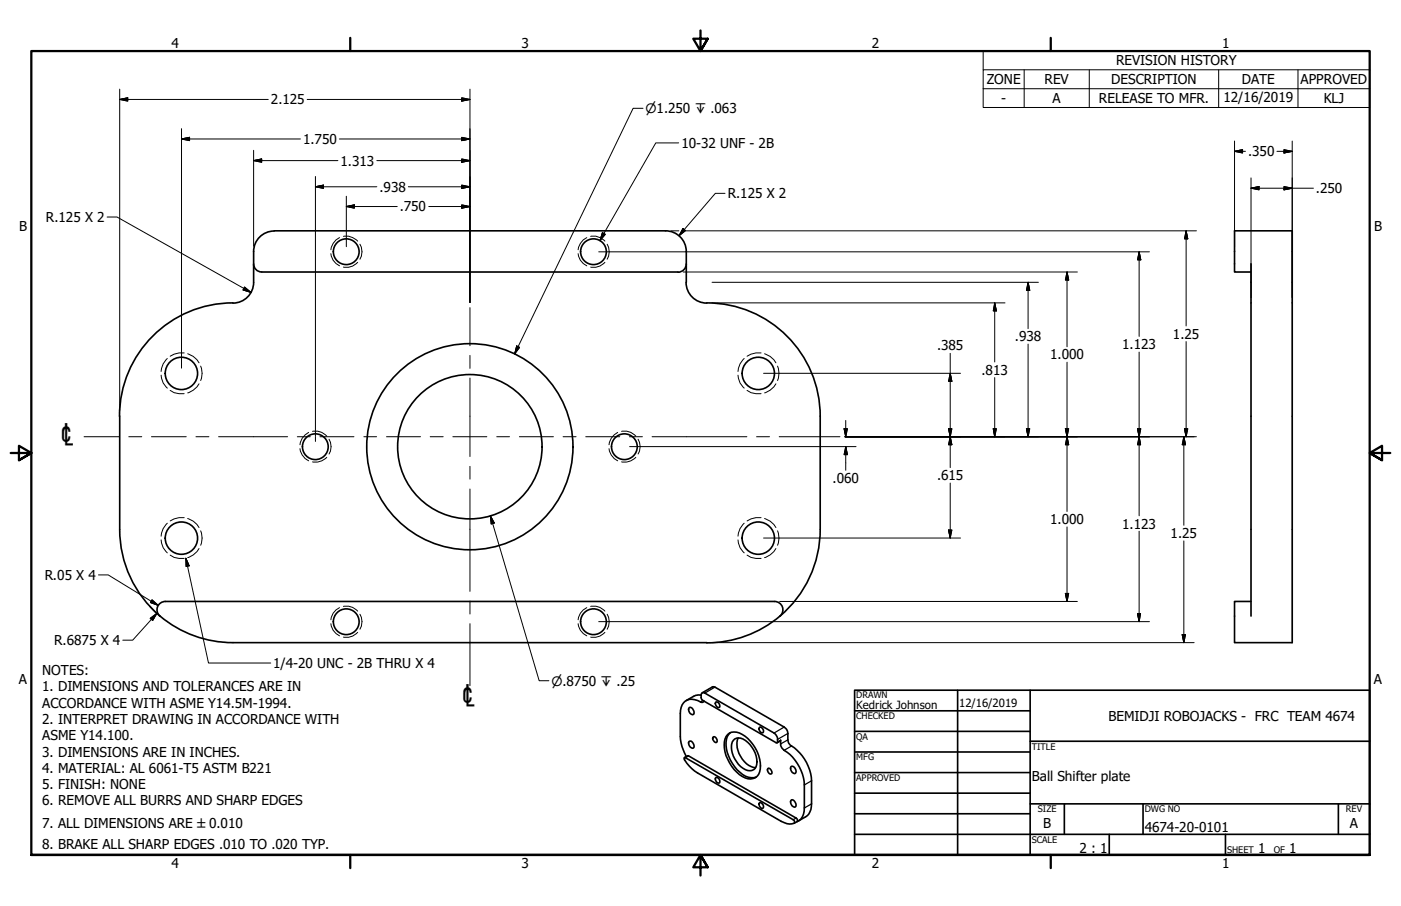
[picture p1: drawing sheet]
<svg xmlns="http://www.w3.org/2000/svg" width="432mm" height="279mm" viewBox="0 0 432 279" stroke-linecap="round" stroke-linejoin="round" font-family="sans-serif">
<!-- layer: Visible (ANSI) -->
<g fill="none" stroke="#000" stroke-width=".51">
<path d="M78.2 77.5v9.6a6.4 6.4 0 0 1-6.4 6.4M84.5 71.2a6.3 6.3 0 0 0-6.3 6.4M84.5 71.2h120.7M205.1 71.2a6.4 6.4 0 0 1 6.4 6.4M211.5 77.5v9.6M71.8 93.4a35 35 0 0 0-35 35M78.2 81.4a2.51 2.51 0 0 0 2.5 2.5h128.3a2.45 2.45 0 0 0 2.5-2.5M211.5 87.1a6.4 6.4 0 0 0 6.3 6.4M217.8 93.4a35 35 0 0 1 35 34.9v35a35 35 0 0 1-35 34.9M385.6 83.9h-5.1v-12.7h17.8v127h-17.8v-12.7h5.1M385.6 81.3v108.7M36.9 128.3v35a34.9 34.9 0 0 0 34.9 34.9h146.1"/>
<path d="M49.3 190a2.57 2.57 0 0 1-.8-2.8 2.57 2.57 0 0 1 2.5-1.7h187.7a2.57 2.57 0 0 1 2.4 1.7 2.57 2.57 0 0 1-.7 2.8M212.5 218.2a1.46 1.46 0 0 1 1.2 2.1 1.43 1.43 0 0 1-1.2-2.1zM216.1 214.4a5.5 5.5 0 0 0-4.6 1.6M216.3 213.7h.9l21.4 12.4a2.35 2.35 0 0 1 .9 3l-23-13.1a1.79 1.79 0 0 1-.2-2.3zM216.4 213.7l3.2-1.9 .7 .1 21.4 12.3 .7 .7a4.5 4.5 0 0 1 .4 3.3l.5 1.2a14.6 14.6 0 0 1 6.8 11.4v7.1a4.5 4.5 0 0 1-1.8 4l-2.2 1.3M217 216.2a.68 .68 0 0 1-1.1 .3 4 4 0 0 0-5.2 .2 5.1 5.1 0 0 0-1 3.3v8.2l.5 2 1.3 3.1M220.5 216.6a1.02 1.02 0 0 1 1.1 .4 1.02 1.02 0 0 1 0 1.2 1.25 1.25 0 0 1-1.1-1.6zM210.9 233.7h.4l33.2 19.1 .4 .4v.5a4 4 0 0 1-4.1-.4l-26.7-15.5-2.4-2.4-.8-1.3zM210.9 233.6l1.3-.5 33.2 19.2 .3 .4v.7M212.3 228.8l.2-.2a1.4 1.4 0 0 1 1.2 2.1 1.43 1.43 0 0 1-1.4-1.9zM219.7 227.4l.3-.2a1.15 1.15 0 0 1 .8 1.8l-.6-.2a1.26 1.26 0 0 1-.5-1.4zM220.7 239.7h.3a1.15 1.15 0 0 1 .6 1.8 1.14 1.14 0 0 1-.9-1.8z"/>
<path d="M224.3 226.5a4 4 0 0 1 5.4 .6 11.4 11.4 0 0 1 4.4 11 3.3 3.3 0 0 1-5.3 1.4 11.8 11.8 0 0 1-5.3-11.6zM225.1 225.9a5.5 5.5 0 0 0-.9 6.2 11.8 11.8 0 0 0 6.5 7.6l1.6 .1 .7-.2M226 228.3a2.65 2.65 0 0 1 3.7 0 7.8 7.8 0 0 1 3.3 8.1 2.46 2.46 0 0 1-4 .5 7.8 7.8 0 0 1-3.3-8zM227.5 227.6a7.5 7.5 0 0 0 4.7 9.1h.7M234 224.4a1 1 0 0 1 1.1 .4 1 1 0 0 1 0 1.2 1.25 1.25 0 0 1-1.1-1.6zM236.8 236.9a1.37 1.37 0 0 1 1.1 1.7 1.05 1.05 0 0 1-1.2-.5 1.05 1.05 0 0 1 .1-1.2zM239.5 229l1.1-.7a3.1 3.1 0 0 0 2 3.7 13.8 13.8 0 0 1 5.3 10.1v7.1a4.1 4.1 0 0 1-2.2 4.2M243.9 236.3a1.43 1.43 0 0 1 1.2 2.2 1.43 1.43 0 0 1-1.2-2.2zM234 247.6a1.05 1.05 0 0 1 1.1 .5 1.05 1.05 0 0 1 0 1.2 1.27 1.27 0 0 1-1.1-1.7zM243.9 246.7a1.46 1.46 0 0 1 1.2 2.2 1.43 1.43 0 0 1-1.2-2.2zM245.7 253.4l-.9 .5"/>
<circle cx="106.7" cy="77.6" r="4"/>
<circle cx="182.9" cy="77.6" r="4"/>
<circle cx="55.9" cy="115.2" r="5"/>
<circle cx="233.7" cy="115.2" r="5"/>
<circle cx="97.2" cy="137.8" r="4"/>
<circle cx="144.8" cy="137.8" r="31.8"/>
<circle cx="144.8" cy="137.8" r="22.3"/>
<circle cx="192.4" cy="137.8" r="4"/>
<circle cx="55.9" cy="166" r="5"/>
<circle cx="233.7" cy="166" r="5"/>
<circle cx="106.7" cy="191.7" r="4"/>
<circle cx="182.9" cy="191.7" r="4"/>
</g>
<!-- layer: Hidden Narrow (ANSI) -->
<g fill="none" stroke="#000" stroke-width=".31">
<path d="M102 78.2a4.6 4.6 0 0 0 2.6 3.8M104.6 73.3a4.8 4.8 0 0 0-2.6 3.7M105.9 72.9a4.5 4.5 0 0 1 4.3 1.5M110.9 75.3a4.5 4.5 0 0 1 0 4.6M178.2 78.2a4.6 4.6 0 0 0 2.6 3.8M180.8 73.3a4.8 4.8 0 0 0-2.6 3.7M182.1 72.9a4.5 4.5 0 0 1 4.3 1.5M187.1 75.3a4.5 4.5 0 0 1 0 4.6M110.2 80.9a4.5 4.5 0 0 1-4.3 1.5M186.4 80.9a4.5 4.5 0 0 1-4.3 1.5M49.7 115.7a5.5 5.5 0 0 0 1.9 4M51.6 110.6a5.8 5.8 0 0 0-1.9 4"/>
<path d="M56.8 108.8a6.4 6.4 0 0 0-4.3 1.1M57.8 109.1a5.9 5.9 0 0 1 3.5 2.8M61.3 118.4a5.9 5.9 0 0 1-3.5 2.8M61.8 112.9a5.8 5.8 0 0 1 0 4.4M227.5 115.7a5.5 5.5 0 0 0 1.9 4M229.4 110.6a5.8 5.8 0 0 0-1.9 4M234.6 108.8a6.4 6.4 0 0 0-4.3 1.1M235.6 109.1a5.9 5.9 0 0 1 3.5 2.8M239.1 118.4a5.9 5.9 0 0 1-3.5 2.8M239.6 112.9a5.8 5.8 0 0 1 0 4.4M52.5 120.4a6.4 6.4 0 0 0 4.3 1M92.5 138.4a4.8 4.8 0 0 0 2.6 3.7"/>
<path d="M95.1 133.3a4.8 4.8 0 0 0-2.6 3.9M96.3 133a4.5 4.5 0 0 1 4.4 1.5M101.4 135.4a4.4 4.4 0 0 1 0 4.6M187.7 138.4a4.8 4.8 0 0 0 2.7 3.7M190.4 133.3a4.8 4.8 0 0 0-2.7 3.9M191.6 133a4.5 4.5 0 0 1 4.4 1.5M196.7 135.4a4.4 4.4 0 0 1 0 4.6M230.3 120.4a6.4 6.4 0 0 0 4.3 1M56.8 159.6a6.4 6.4 0 0 0-4.3 1.1M57.8 159.9a5.9 5.9 0 0 1 3.5 2.8M100.7 141a4.7 4.7 0 0 1-4.4 1.4M196 141a4.7 4.7 0 0 1-4.4 1.4"/>
<path d="M234.6 159.6a6.4 6.4 0 0 0-4.3 1.1M235.6 159.9a5.9 5.9 0 0 1 3.5 2.8M49.7 166.5a5.5 5.5 0 0 0 1.9 4M51.6 161.4a5.8 5.8 0 0 0-1.9 4M52.5 171.2a6.4 6.4 0 0 0 4.3 1M61.3 169.2a5.9 5.9 0 0 1-3.5 2.8M61.8 163.7a5.8 5.8 0 0 1 0 4.4M227.5 166.5a5.5 5.5 0 0 0 1.9 4M229.4 161.4a5.8 5.8 0 0 0-1.9 4M230.3 171.2a6.4 6.4 0 0 0 4.3 1M239.1 169.2a5.9 5.9 0 0 1-3.5 2.8M239.6 163.7a5.8 5.8 0 0 1 0 4.4"/>
<path d="M102 192.3a4.6 4.6 0 0 0 2.6 3.8M104.6 187.4a4.6 4.6 0 0 0-2.6 3.7M105.9 187a4.5 4.5 0 0 1 4.3 1.5M110.2 195a4.5 4.5 0 0 1-4.3 1.5M110.9 189.4a4.5 4.5 0 0 1 0 4.7M178.2 192.3a4.6 4.6 0 0 0 2.6 3.8M180.8 187.4a4.6 4.6 0 0 0-2.6 3.7M182.1 187a4.5 4.5 0 0 1 4.3 1.5M186.4 195a4.5 4.5 0 0 1-4.3 1.5M187.1 189.4a4.5 4.5 0 0 1 0 4.7"/>
</g>
<!-- layer: Visible Narrow (ANSI) -->
<path d="M216.7 216l-.8 .5M220.3 211.9l-3.1 1.8M212.2 233.1l-.9 .6M240.6 228.3l-1 .5M241.7 224.2l-3.1 1.9M242.8 228.2l-2.2 1.2M242.8 226.2l-3.2 1.8M244 230.1l-2.3 1.3M245.4 252.3l-.9 .5M250.1 240.8l-2.2 1.3M250.1 247.9l-2.2 1.3" fill="none" stroke="#000" stroke-width=".38"/>
<!-- layer: Border (ANSI) -->
<path d="M107.9 11.7v4M215.9 9.4v6.3l-2.2-3.8h4.4l-2.2 3.8 2.2-3.8M323.8 11.7v4M3.3 139.7h6.4l-3.9-2.2v4.4l3.9-2.2-3.9 2.2M428.5 139.7h-6.4l3.9-2.2v4.4l-3.9-2.2 3.9 2.2M9.7 263.7v-248h412.4v248h-412.4h412.4M107.9 263.7v4M218.1 267.5l-2.2-3.8 2.2 3.8h-4.4l2.2-3.8v6.3M323.8 263.7v4" fill="none" stroke="#000" stroke-width=".7"/>
<!-- layer: Title (ANSI) -->
<g fill="none" stroke="#000" stroke-width=".51">
<path d="M263.4 212.9h158.7v50.8h-158.7zM263.4 219.2h54.1M295.1 212.9v50.8M317.5 212.9v50.8M263.4 225.6h54.1M263.4 231.9h54.1M263.4 238.3h54.1M317.5 228.6h104.6M263.4 244.6h54.1M263.4 251h54.1M263.4 257.3h158.7M317.5 247.9h104.6"/>
<path d="M328 247.9v9.4M341.9 257.3v6.4M352.3 247.9v9.4M377.7 257.3v6.4M412.5 247.9v9.4"/>
</g>
<!-- layer: Centerline (ANSI) -->
<g fill="none" stroke="#000" stroke-width=".31">
<path d="M144.8 94.9v11.7M144.8 109.6v4M144.8 116.6v24.2M25.9 134.7h10.8M39.7 134.7h4M46.7 134.7h10.7M60.4 134.7h4M67.4 134.7h21.2M91.6 134.7h4M98.6 134.7h10.5M112.1 134.7h4M119.1 134.7h10.5"/>
<path d="M132.6 134.7h4M139.6 134.7h10.5M153.1 134.7h3.9M160.1 134.7h10.5M173.5 134.7h4M180.5 134.7h10.5M194 134.7h4M201 134.7h29.2M233.2 134.7h4M240.2 134.7h18.7M144.8 143.8v4M144.8 150.8v31.6"/>
<path d="M144.8 185.4v4M144.8 192.3v19.2"/>
</g>
<!-- layer: Symbol (ANSI) -->
<g fill="none" stroke="#000" stroke-width=".31">
<path d="M198.2 33.4h-3.1l-36.5 75.8M303 21.5v-5.8h119.1v5.8M303 27.4h119.1M315.7 21.5v11.6M335.7 21.5v11.6M375.6 21.5v11.6M400 21.5v11.6M422.1 21.5h-119.1v5.9M422.1 21.5v11.6h-119.1v-5.7M209.2 44.1h-7.1l-17.2 30.1M185.7 71.8l.9 .5-1.7 1.9zM159.3 106.7l.8 .4-1.5 2.1z"/>
<path d="M151.1 159.1l1.2 2.2-.9 .3zM151.1 159.1l15.1 50.8h3M57.3 172.1l1 2.4-1 .2zM57.3 172.1l7 32.4h19.1"/>
</g>
<!-- layer: Dimension (ANSI) -->
<g fill="none" stroke="#000" stroke-width=".31">
<path d="M36.9 30.7l2.5-.5v1zM36.9 30.7h45.8M36.9 27.5v99.2M55.9 39.7v73.8M94.7 30.7h50.1M142.3 30.2l2.5 .5-2.5 .5zM144.8 27.5v65.8M55.9 42.9l2.5-.5v1zM55.9 42.9h36.7M78.2 49.5l2.4-.5v1zM78.2 49.5h25.9M78.2 46.4v29.5"/>
<path d="M97.2 57.6l2.5-.5v1zM97.2 57.6h18.9M97.2 54.4v80.2M104.6 42.9h40.2M116.1 49.5h28.7M125.9 57.6h18.9M142.3 57.1l2.5 .5-2.5 .5zM142.3 49l2.5 .5-2.5 .5zM142.3 42.4l2.5 .5-2.5 .5zM223.5 59.6h-3l-11.2 13.1M380.5 46.7l2.5-.5v1zM380.5 46.7h3.4"/>
<path d="M380.5 43.5v32.4M385.6 58l2.4-.5v1zM385.6 58h19.2M385.6 54.9v36.9M393.6 46.7h4.7M395.7 57.5l2.6 .5-2.6 .5zM395.7 46.2l2.6 .5-2.6 .5zM398.3 43.5v48.3M33 66.9h3.1l41.2 23.3M106.7 63.7l2.5-.5v1zM106.7 63.7h15.7M106.7 60.5v15.6"/>
<path d="M132.1 63.7h12.7M142.3 63.2l2.5 .5-2.5 .5zM184.5 77.7h169.8M206.8 71.2h2.4M210.5 70.5l.8 .6-2 1.6zM211.2 71.2h157.5M351.1 77.7l.5 2.4h-1zM351.1 77.7v26.1M365.6 71.2l.5 2.5h-1zM365.6 71.2v29.3M75.4 88.5l1.9 1.7-2.4-.8zM210.6 83.9h121.4"/>
<path d="M219.5 93.4h90.3M219.5 87.1h100.5M306.6 93.4l.5 2.5h-1zM306.6 93.4v18.2M316.9 87.1l.5 2.4h-1zM316.9 87.1v14.2M328.9 83.9l.5 2.5h-1zM328.9 83.9v23M235.3 115.1h60.7M292.9 115.1l.5 2.5h-1zM292.9 109v35.2M306.6 116.5v18.2"/>
<path d="M316.9 106.1v28.6M328.9 111.7v46M351.1 108.6v50.5M365.6 105.3v29.4M97.2 134.8v1.3M194.1 137.7h69.7M260.2 132.2h1l-.5 2.5zM260.5 134.7h108.2M260.7 137.7l.5 2.5h-1zM260.7 129.7v5M260.7 137.7v7.3M292.4 132.2h1l-.5 2.5z"/>
<path d="M292.9 134.7l.5 2.5h-1zM306.1 132.2h1l-.5 2.5zM316.4 132.2h1l-.5 2.5zM328.4 132.2h1l-.5 2.5zM328.9 134.7l.5 2.5h-1zM350.6 132.2h1l-.5 2.5zM351.1 134.7l.4 2.5h-.9zM364.9 134.7l.5 2.5h-1zM364.9 134.7v27.3M365.1 132.2h1l-.5 2.5zM292.9 149v16.9M30.4 177.3h2.9l15.5 9.4"/>
<path d="M235.3 165.9h60.7M292.4 163.4h1l-.5 2.5zM328.9 162.5v23M351.1 163.8v27.9M364.9 166.8v31.4M46.1 187l2 2M46.3 190.7l2-1.5-1.2 2.1zM46.9 185l1.9 1.7-2.4-.9zM48.3 189.2l-7.4 8.2h-3.1M184.5 191.7h169.8M219.5 198.2h148.5M240.3 185.5h91.7"/>
<path d="M328.4 183h1l-.5 2.5zM350.6 189.2h.9l-.4 2.5zM364.4 195.7h1l-.5 2.5z"/>
</g>
<g fill="#000" stroke="#000" stroke-width=".31">
<path d="M36.9 30.7l2.5-.5zM36.9 30.7l2.5-.5v1zM142.3 31.2l2.5-.5zM142.3 30.2l2.5 .5-2.5 .5zM55.9 42.9l2.5-.5zM55.9 42.9l2.5-.5v1zM78.2 49.5l2.4-.5zM78.2 49.5l2.4-.5v1zM97.2 57.6l2.5-.5zM97.2 57.6l2.5-.5v1zM142.3 58.1l2.5-.5zM142.3 57.1l2.5 .5-2.5 .5z"/>
<path d="M142.3 50l2.5-.5zM142.3 49l2.5 .5-2.5 .5zM142.3 43.4l2.5-.5zM142.3 42.4l2.5 .5-2.5 .5zM380.5 46.7l2.5-.5zM380.5 46.7l2.5-.5v1zM385.6 58l2.4-.5zM385.6 58l2.4-.5v1zM395.7 58.5l2.6-.5zM395.7 57.5l2.6 .5-2.6 .5zM395.7 47.2l2.6-.5zM395.7 46.2l2.6 .5-2.6 .5z"/>
<path d="M106.7 63.7l2.5-.5zM106.7 63.7l2.5-.5v1zM142.3 64.2l2.5-.5zM142.3 63.2l2.5 .5-2.5 .5zM210.5 70.5l-1.2 2.2zM210.5 70.5l.8 .6-2 1.6zM365.6 71.2l.5 2.5zM365.6 71.2l.5 2.5h-1zM74.9 89.4l2.4 .8zM75.4 88.5l1.9 1.7-2.4-.8zM306.6 93.4l.5 2.5zM306.6 93.4l.5 2.5h-1z"/>
<path d="M316.9 87.1l.5 2.4zM316.9 87.1l.5 2.4h-1zM328.9 83.9l.5 2.5zM328.9 83.9l.5 2.5h-1zM351.1 77.7l.5 2.4zM351.1 77.7l.5 2.4h-1zM292.9 115.1l.5 2.5zM292.9 115.1l.5 2.5h-1zM260.2 132.2l.5 2.5zM260.2 132.2h1l-.5 2.5zM292.4 132.2l.5 2.5zM292.4 132.2h1l-.5 2.5z"/>
<path d="M292.9 134.7l.5 2.5zM292.9 134.7l.5 2.5h-1zM306.1 132.2l.5 2.5zM306.1 132.2h1l-.5 2.5zM316.4 132.2l.5 2.5zM316.4 132.2h1l-.5 2.5zM328.4 132.2l.5 2.5zM328.4 132.2h1l-.5 2.5zM328.9 134.7l.5 2.5zM328.9 134.7l.5 2.5h-1zM350.6 132.2l.5 2.5zM350.6 132.2h1l-.5 2.5z"/>
<path d="M351.1 134.7l.4 2.5zM351.1 134.7l.4 2.5h-.9zM365.1 132.2l.5 2.5zM365.1 132.2h1l-.5 2.5zM364.9 134.7l.5 2.5zM364.9 134.7l.5 2.5h-1zM260.7 137.7l.5 2.5zM260.7 137.7l.5 2.5h-1zM292.4 163.4l.5 2.5zM292.4 163.4h1l-.5 2.5zM46.4 185.8l2.4 .9zM46.9 185l1.9 1.7-2.4-.9z"/>
<path d="M48.3 189.2l-1.2 2.1zM46.3 190.7l2-1.5-1.2 2.1zM328.4 183l.5 2.5zM328.4 183h1l-.5 2.5zM350.6 189.2l.5 2.5zM350.6 189.2h.9l-.4 2.5zM364.4 195.7l.5 2.5zM364.4 195.7h1l-.5 2.5z"/>
</g>
<!-- layer: Symbol (ANSI) -->
<path d="M185.7 71.8l-.8 2.4zM185.7 71.8l.9 .5-1.7 1.9zM159.3 106.7l-.7 2.5zM159.3 106.7l.8 .4-1.5 2.1zM57.3 172.1l1 2.4zM57.3 172.1l1 2.4-1 .2zM151.1 159.1l1.2 2.2zM151.1 159.1l1.2 2.2-.9 .3z" fill="#000" stroke="#000" stroke-width=".31"/>
<g font-size="8">
<text x="18.2" y="137.2">℄</text>
<text x="141.9" y="217.8">℄</text>
</g>
<g font-size="4.2">
<text x="52.8" y="14.7">4</text>
<text x="160.8" y="14.7">3</text>
<text x="268.7" y="14.7">2</text>
<text x="376.7" y="14.7">1</text>
<text x="344" y="20.2">REVISION HISTORY</text>
<text x="304.1" y="26">ZONE</text>
<text x="321.9" y="26">REV</text>
<text x="342.5" y="26">DESCRIPTION</text>
<text x="382.8" y="26">DATE</text>
<text x="400.9" y="26">APPROVED</text>
<text x="83.5" y="32.2">2.125</text>
<text x="308.5" y="31.6">-</text>
<text x="324.4" y="31.8">A</text>
<text x="338.7" y="31.8">RELEASE TO MFR.</text>
<text x="377.1" y="31.5">12/16/2019</text>
<text x="408" y="31.8">KLJ</text>
<text x="93.4" y="44.4">1.750</text>
<text x="210" y="45.6">10-32 UNF - 2B</text>
<text x="105" y="51.1">1.313</text>
<text x="384.7" y="48.2">.350</text>
<text x="117" y="59.1">.938</text>
<text x="405.6" y="59.6">.250</text>
<text x="123.2" y="65.2">.750</text>
<text x="224.3" y="61.2">R.125 X 2</text>
<text x="5.9" y="71.4">B</text>
<text x="14.2" y="68.5">R.125 X 2</text>
<text x="423.5" y="71.4">B</text>
<text x="312.8" y="105.2">.938</text>
<text x="345.9" y="107.7">1.123</text>
<text x="361.5" y="104.5">1.25</text>
<text x="288.8" y="108.1">.385</text>
<text x="323.7" y="110.8">1.000</text>
<text x="302.5" y="115.6">.813</text>
<text x="256.6" y="149">.060</text>
<text x="288.8" y="148.1">.615</text>
<text x="323.7" y="161.6">1.000</text>
<text x="345.9" y="163">1.123</text>
<text x="360.8" y="165.9">1.25</text>
<text x="13.8" y="178.8">R.05 X 4</text>
<text x="16.7" y="198.9">R.6875 X 4</text>
<text x="13" y="208.2">NOTES:</text>
<text x="84.2" y="206">1/4-20 UNC - 2B THRU X 4</text>
<text x="5.8" y="211.1">A</text>
<text x="13" y="213.2">1. DIMENSIONS AND TOLERANCES ARE IN</text>
<text x="423.4" y="211.1">A</text>
<text x="13" y="218.2">ACCORDANCE WITH ASME Y14.5M-1994.</text>
<text x="13" y="223.3">2. INTERPRET DRAWING IN ACCORDANCE WITH</text>
<text x="341.6" y="222.2">BEMIDJI ROBOJACKS - FRC TEAM 4674</text>
<text x="13" y="228.3">ASME Y14.100.</text>
<text x="13" y="233.3">3. DIMENSIONS ARE IN INCHES.</text>
<text x="13" y="238.3">4. MATERIAL: AL 6061-T5 ASTM B221</text>
<text x="13" y="243.3">5. FINISH: NONE</text>
<text x="318" y="241">Ball Shifter plate</text>
<text x="13" y="248.3">6. REMOVE ALL BURRS AND SHARP EDGES</text>
<text x="13" y="255.4">7. ALL DIMENSIONS ARE ±0.010</text>
<text x="321.5" y="255.4">B</text>
<text x="352.8" y="256.7">4674-20-0101</text>
<text x="416.1" y="255.4">A</text>
<text x="13" y="261.7">8. BRAKE ALL SHARP EDGES .010 TO .020 TYP.</text>
<text x="332.7" y="263.1">2 : 1</text>
<text x="387.7" y="263.1">1</text>
<text x="397.4" y="263.1">1</text>
<text x="52.8" y="267.7">4</text>
<text x="160.8" y="267.7">3</text>
<text x="268.7" y="267.7">2</text>
<text x="376.7" y="267.7">1</text>
</g>
<g font-size="4">
<text x="198.9" y="34.9">⌀1.250 ↧ .063</text>
<text x="170" y="211.5">⌀.8750 ↧ .25</text>
</g>
<g font-size="3.5">
<text x="263.9" y="218.6">Kedrick Johnson</text>
<text x="295.7" y="218.1">12/16/2019</text>
</g>
<g font-size="2.8">
<text x="263.9" y="215.4">DRAWN</text>
<text x="263.9" y="221.8">CHECKED</text>
<text x="263.9" y="228.2">QA</text>
<text x="318" y="231.1">TITLE</text>
<text x="263.9" y="234.5">MFG</text>
<text x="263.9" y="240.9">APPROVED</text>
<text x="319.9" y="250.5">SIZE</text>
<text x="352.8" y="250.5">DWG NO</text>
<text x="414.8" y="250.4">REV</text>
<text x="318" y="259.9">SCALE</text>
<text x="378.2" y="263.1">SHEET</text>
<text x="392.6" y="263.1">OF</text>
</g>
</svg>
